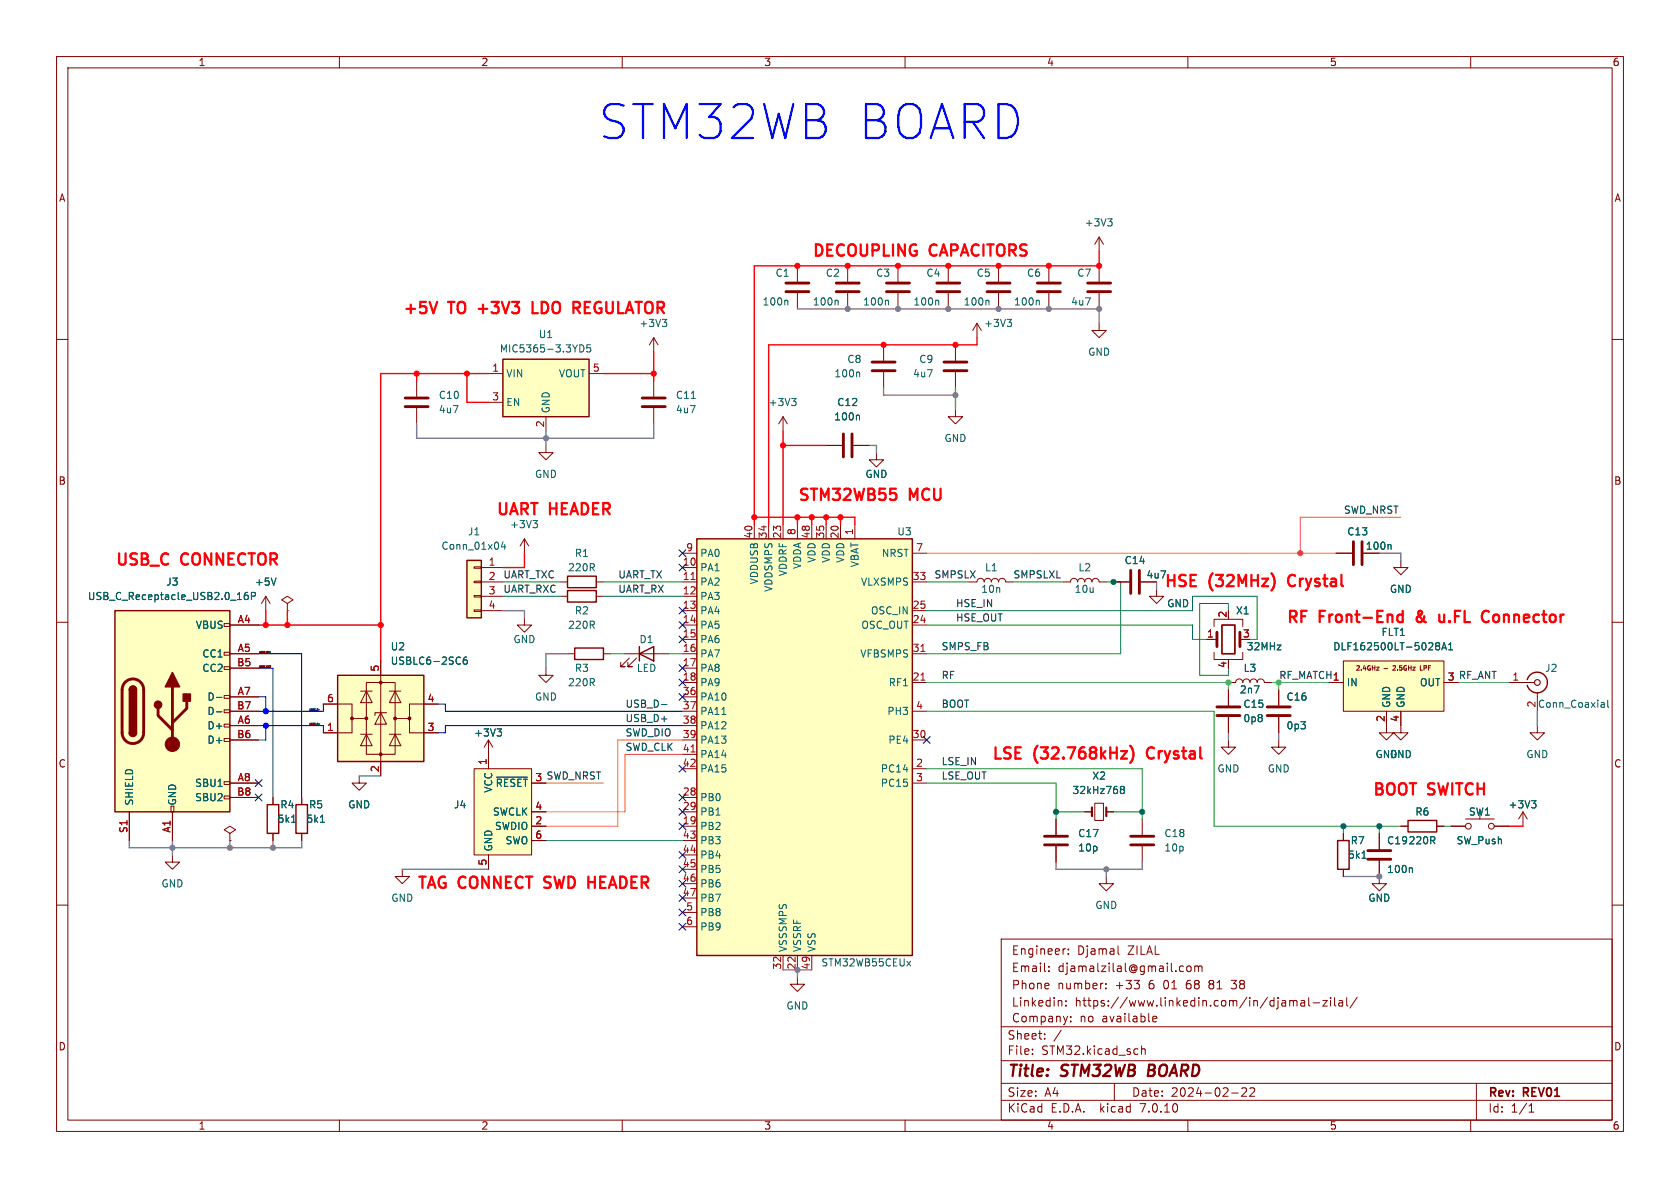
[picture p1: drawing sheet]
<svg xmlns="http://www.w3.org/2000/svg" width="297mm" height="210mm" viewBox="0 0 297 210" stroke-linecap="round" stroke-linejoin="round" font-family="sans-serif">
<g fill="none" stroke="#840000" stroke-width=".18">
<path d="M10 10h277v190h-277zM12 12h273v186h-273zM60 10v2M110 10v2M160 10v2M210 10v2M260 10v2M10 60h2M115.6 59.7l-.8 1.3M115.6 59.7v2.5M115.6 59.7l.7 1.3M141 47v2.8"/>
<path d="M141 51.8v2.8M149.9 47v2.8M149.9 51.8v2.8M158.7 47v2.8M158.7 51.8v2.8M167.6 47v2.8M167.6 51.8v2.8M172.7 57.2l.8 1.2M172.7 57.2v2.5M172.7 57.2l-.7 1.2M176.5 47v2.8M176.5 51.8v2.8"/>
<path d="M185.4 47v2.8M185.4 51.8v2.8M194.3 57.2v1.2h-1.3l1.3 1.3 1.3-1.3h-1.3M194.3 41.9v2.6M194.3 47v2.8M194.3 51.8v2.8M194.3 41.9l.8 1.3M194.3 41.9l-.8 1.3M285 60h2M73.7 67.3v2.8M73.7 72.1v2.8M86.4 66h2.5"/>
<path d="M86.4 71.1h2.5M96.5 78.7v1.3h1.3l-1.3 1.3-1.3-1.3h1.3M96.5 73.7v2.5M104.1 66h2.6M115.6 67.3v2.8M115.6 72.1v2.8M138.4 73.7l-.7 1.2M138.4 73.7v2.5M138.4 73.7l.8 1.2M146 78.7h2.8M150.9 78.7h2.8M156.2 61v2.8"/>
<path d="M156.2 65.8v2.8M168.9 72.4v1.3h-1.3l1.3 1.2 1.3-1.2h-1.3M168.9 61v2.8M168.9 65.8v2.8M92.7 95.3l-.8 1.2M92.7 95.3v2.5M92.7 95.3l.8 1.2M120.6 97.8h2.6M133.3 92.7v2.6M135.9 92.7v2.6M138.4 92.7v2.6M141 92.7v2.6"/>
<path d="M143.5 92.7v2.6M146 92.7v2.6M148.6 92.7v2.6M151.1 92.7v2.6M154.9 80v1.3h1.3l-1.3 1.3-1.2-1.3h1.2M161.3 97.8h2.5M236.2 97.8h2.8M247.6 99.1v1.2h1.3l-1.3 1.3-1.2-1.3h1.2M10 110h2M39.6 117.9h1v.5h-1zM39.6 115.3h1v.5h-1zM39.6 110.2h1v.5h-1z"/>
<path d="M40.6 110.5h5.1M40.6 115.6h5.1M40.6 118.1h5.1M47 105.4l-.8 1.3M47 105.4v2.6M47 105.4l.8 1.3M50.8 106.7l1-.7-1-.6-1 .6 1 .7v1.3M50.8 108h.1M67.3 116.8v20.4M83.8 107.8h1.3v.3h-1.3zM83.8 105.3h1.3v.2h-1.3zM83.8 102.7h1.3v.3h-1.3z"/>
<path d="M83.8 100.2h1.3v.3h-1.3zM85.1 105.4h3.8M85.1 102.9h3.8M85.1 100.3h3.8M85.1 108h3.8M92.7 109.2v1.3h1.3l-1.3 1.3-1.3-1.3h1.3M96.5 118.1v1.3h1.3l-1.3 1.3-1.3-1.3h1.3M99.1 105.4h1.2M99.1 102.9h1.2M100.3 115.6h1.3M105.4 105.4h1.3M105.4 102.9h1.3"/>
<path d="M106.7 115.6h1.2M110.5 115.6h7.6M111.3 116.3l-1.6 1.6h.8h-.8v-.8M112.5 116.3l-1.5 1.6h.8h-.8v-.8M120.6 105.4h2.6M120.6 102.9h2.6M120.6 100.3h2.6M120.6 108h2.6M120.6 113h2.6M120.6 110.5h2.6M120.6 115.6h2.6M120.6 118.1h2.6"/>
<path d="M161.3 102.9h2.5M161.3 108h2.5M161.3 110.5h2.5M161.3 115.6h2.5M172.7 102.9a.64 .64 0 0 1 .7-.7 .64 .64 0 0 1 .6 .7 .64 .64 0 0 1 .6-.7 .64 .64 0 0 1 .7 .7 .64 .64 0 0 1 .6-.7 .64 .64 0 0 1 .6 .7 .64 .64 0 0 1 .7-.7 .64 .64 0 0 1 .6 .7h1.3M188 102.9h1.2a.64 .64 0 0 1 .7-.7 .64 .64 0 0 1 .6 .7 .64 .64 0 0 1 .6-.7 .64 .64 0 0 1 .7 .7 .64 .64 0 0 1 .6-.7 .64 .64 0 0 1 .6 .7 .64 .64 0 0 1 .7-.7 .64 .64 0 0 1 .6 .7h1.3M196.8 102.9h2.8M201.7 102.9h2.8M204.5 104.1v1.3h1.2l-1.2 1.3-1.3-1.3h1.3M213.4 113h1.7M214.6 115.3v1.3h5.1v-1.3M214.6 110.7v-1.2h5.1v1.2"/>
<path d="M217.2 116.6v.2M237.5 116.8h17.8v8.9h-17.8zM243.4 117.9h.4l-.4 .6h.4M251.1 117.7v.8h.4M285 110h2M39.6 138.2h1v.5h-1zM39.6 130.6h1v.5h-1zM39.6 128h1v.5h-1zM39.6 125.5h1v.5h-1zM39.6 122.9h1v.5h-1zM40.6 138.4h5.1M40.6 130.8h5.1"/>
<path d="M40.6 123.2h5.1M40.6 125.7h5.1M40.6 128.3h5.1M57.1 124.5h5.1v2.5h2.6M62.2 127v2.5h-5.1M63.5 137.2v1.2h1.3l-1.3 1.3-1.3-1.3h1.3M63.8 129.8h2M63.8 122.2h2M64.8 120.7h5v12.7h-5zM64.8 129.8l1 2h-2zM64.8 122.2l1 2h-2zM67.3 126l1 2h-2z"/>
<path d="M68.3 126h-2v.5M68.8 129.8h2.1M68.8 122.2h2.1M69.8 129.8l1.1 2h-2.1zM69.8 122.2l1.1 2h-2.1zM72.4 127v2.5h5.1M77.5 124.5h-5.1v2.5h-2.6M83.8 135.9h10.2v15.2h-10.2zM86.4 130.8l-.8 1.3M86.4 130.8v5.1M86.4 130.8l.7 1.3M94 138.4h2.5"/>
<path d="M120.6 120.7h2.6M120.6 135.9h2.6M120.6 130.8h2.6M120.6 123.2h2.6M120.6 125.7h2.6M120.6 128.3h2.6M120.6 133.4h2.6M161.3 120.7h2.5M161.3 135.9h2.5M161.3 138.4h2.5M161.3 130.8h2.5M161.3 125.7h2.5"/>
<path d="M217.2 130.8v1.3h1.2l-1.2 1.3-1.3-1.3h1.3M217.2 120.7h1.2a.64 .64 0 0 1 .7-.7 .64 .64 0 0 1 .6 .7 .64 .64 0 0 1 .6-.7 .64 .64 0 0 1 .7 .7 .64 .64 0 0 1 .6-.7 .64 .64 0 0 1 .6 .7 .64 .64 0 0 1 .7-.7 .64 .64 0 0 1 .6 .7h1.3M217.2 121.9v2.8M217.2 126.7v2.8M226.1 130.8v1.3h1.2l-1.2 1.3-1.3-1.3h1.3M226.1 121.9v2.8M226.1 126.7v2.8M234.9 120.7h2.6M245.1 125.7v3.8h1.3l-1.3 1.3-1.3-1.3h1.3M247.6 125.7v3.8h1.3l-1.3 1.3-1.2-1.3h1.2M255.3 120.7h2.5M266.7 120.7h4.6"/>
<path d="M271.8 128.3v1.2h1.2l-1.2 1.3-1.3-1.3h1.3M271.8 122.4v3.3M10 160h2M22.9 143.5v5.1M30.2 142.5h.5v1h-.5zM30.5 151.1v1.3h1.2l-1.2 1.3-1.3-1.3h1.3M30.5 143.5v5.1M39.6 140.7h1v.5h-1zM40.6 147.3l1.1-.6-1.1-.6-1 .6 1 .6v1.3M40.6 148.6h.1M40.6 141h5.1M48.3 141v1.2"/>
<path d="M48.3 147.3v1.3M53.3 141v1.2M53.3 147.3v1.3M71.1 153.7v1.2h1.3l-1.3 1.3-1.3-1.3h1.3M86.4 151.1v2.6M94 143.5h2.5M94 146.1h2.5M94 148.6h2.5M120.6 143.5h2.6M120.6 146.1h2.6M120.6 141h2.6M120.6 148.6h2.6"/>
<path d="M120.6 151.1h2.6M120.6 153.7h2.6M120.6 156.2h2.6M120.6 158.8h2.6M186.7 144.8v2.8M186.7 149.6v2.8M191.8 143.5h1.2M193.5 142h1.6v3h-1.6zM195.6 154.9v1.3h1.2l-1.2 1.3-1.3-1.3h1.3M195.6 143.5h1.2M201.9 144.8v2.8M201.9 149.6v2.8"/>
<path d="M237.5 147.3v1.3M237.5 153.7v1.2M243.8 152.1v4.1h1.3l-1.3 1.3-1.2-1.3h1.2M243.8 147.3v2.8M247.6 146.1h1.3M254 146.1h1.3M256.5 146.1h2.6M259.1 144.8h5.1M264.2 146.1h2.5M269.2 143.5l-.7 1.3M269.2 143.5v2.6M269.2 143.5l.8 1.3"/>
<path d="M285 160h2M120.6 161.3h2.6M120.6 163.8h2.6M138.4 168.9v2.6M141 172.7v1.3h1.2l-1.2 1.3-1.3-1.3h1.3M141 168.9v2.6M143.5 168.9v2.6M177 166h108v32h-108zM185.4 171.6v.2M185.4 170.8v.2M187.7 176.9v1M188.2 167.7h.2"/>
<path d="M188.4 177.7v.2M188.4 176.9v.2M188.9 168.6v.1M188.9 167.8v.1M189.3 179.7v.2M195.5 174.7v.1M195.5 173.9v.1M197.7 167.2v1.3l.2 .2M200.5 173.3h.9l-.5 .6M201.4 174v.7M208.8 170.8h.4M209.2 171.7l-.4 .1"/>
<path d="M209.9 170.9l.2-.1 .4 .1 .1 .6-.2 .2-.3 .1-.2-.2zM211.2 170.9l.5-.1 .2 .2M211.2 170.8v1M211.9 171l.2-.2h.3l.1 1M211.9 171v.8M217.7 173.3h.9M217.7 174.7l.2 .1M228 176.9v1M228 177l.4-.1 .3 .2M228.7 177.1l.2-.2h.3l.1 1M228.7 177.1v.8M230 176.9h.6l.1 1"/>
<path d="M230.7 177.2l-.5 .1a.29 .29 0 0 0-.3 .3 .29 .29 0 0 0 .3 .3l.5-.1M231.4 176.4v1.2l.2 .3M232.2 177.3h1.1M233.9 176.9h.8l-.8 1h.8M235.2 176.4v.1M235.2 176.9v1M235.9 176.4v1.2l.3 .3M236.7 176.9h.6l.1 1M237.4 177.2l-.5 .1a.29 .29 0 0 0-.3 .3 .29 .29 0 0 0 .3 .3l.5-.1M238.1 176.4v1.2l.2 .3M239.9 176.3l-1.2 1.9M60 198v2"/>
<path d="M110 198v2M160 198v2M177 194.5h108M177 191.5h108M177 187.5h108M177 181.5h108M182.5 186.3v.1M182.5 185.5v.1M184.7 183.6v.1M184.7 182.8v.1M187.6 182.1l-1.3 2M189.3 180.5v.1"/>
<path d="M197 191.5v3M201.8 184.9v1.5M201.8 185.5l.2-.1 .4 .1 .1 .9M203.8 180.1l.7-.1-.1-.3-.4-.1-.2 .3 .1 .7h.5M210 198v2M217.7 193.2h1.2M219.5 192.4l.6-.1 .2 .1 .1 .3-.9 1.1h.9M221 192.4l.5-.1 .2 .1 .1 .3-.9 1.1h.9M260 198v2M261 191.5v6.5M270.3 196.6h.9M270.3 195.5l.4-.4v1.5"/>
<circle cx="259.6" cy="146.1" r=".51"/>
<circle cx="263.7" cy="146.1" r=".51"/>
</g>
<path d="M203.2 188.2l-.3 2h.8" fill="none" stroke="#840000" stroke-width=".4"/>
<g fill="none" stroke="#840000" stroke-width=".25">
<path d="M88.9 63.5h15.2v10.2h-15.2zM82.5 99.1h2.6v10.1h-2.6zM123.2 95.3h38.1v73.6h-38.1zM20.3 108h20.3v35.5h-20.3zM59.7 119.4h15.2v15.2h-15.2zM100.3 104.4h5.1v2h-5.1zM100.3 101.9h5.1v2h-5.1zM101.6 114.6h5.1v2h-5.1zM113 115.6l2.6-1.3v2.5zM113 114.3v2.5M22.9 129.5a.64 .64 0 0 0 .6 .7 .64 .64 0 0 0 .6-.7M22.9 121.9a.64 .64 0 0 1 .6-.6 .64 .64 0 0 1 .6 .6"/>
<path d="M270 120.1a1.81 1.81 0 0 1 2.8-.9 1.81 1.81 0 0 1 0 2.9 1.81 1.81 0 0 1-2.8-.9M47.2 142.2h2.1v5.1h-2.1zM52.3 142.2h2.1v5.1h-2.1zM236.5 148.6h2v5.1h-2zM248.9 145h5.1v2.1h-5.1z"/>
</g>
<circle cx="271.8" cy="120.7" r=".51" fill="none" stroke="#840000" stroke-width=".2"/>
<g fill="none" stroke="#006464" stroke-width=".18">
<path d="M195.8 38.7h.8l-.4 .5M196.4 39.2l.2 .2v.3l-.2 .2M117.6 56.9l.3 .3v.3l-.3 .2M117.9 56.5l-.5 .4M139.1 53.1l.2 .2v.6M148 53.1l.2 .2v.6M156.9 53.1l.2 .2v.6M165.8 53.1l.2 .2v.6M174.7 53.1l.1 .2v.6M178 56.5h.8l-.4 .4M178.6 56.9l.2 .3v.3l-.2 .2M183.6 53.1l.1 .2v.6"/>
<path d="M102.5 61a.64 .64 0 0 1 .7 .6 .64 .64 0 0 1-.7 .6zM104.4 61h-.6l-.1 .6 .2-.2 .4 .1 .1 .2v.4l-.2 .1-.5-.1M122.2 70.4h.7M139.9 70.4h.8l-.4 .5M140.5 70.9l.2 .3v.3l-.2 .2M151.8 73.4l.1 .2v.6M151.8 65.8l.2 .2v.6M88.9 95.8l-.3 .9h.8M89.2 96.3v.8M94.8 92.5l.2 .2v.3l-.2 .3M95 92l-.4 .5M245.7 96.3l.2 .1v.7"/>
<path d="M43.8 104.7l-.4 .1a.86 .86 0 0 0 0 1.2l.4-.1 .1-.5-.2-.2-.4 .1-.1 .1M44.4 105.4l.7-.1 .1-.2-.1-.3-.7-.1v1.3M48.8 102.2l-.4 1.2M82.5 116.1l-.4 .1a.85 .85 0 0 0 0 1.2l.5-.1v-.4l-.2-.3-.4 .1-.1 .2M253.8 114l.2 .2M253.8 113.7l.2-.1 .5 .1v.2l-.2 .3M254 114.2h.3M254 114.2l-.2 .1M254.3 114.2l.2 .2v.4l-.2 .1-.5-.1M254.9 114.9l.4-1.3 .4 1.3M255 114.5h.6M256.1 114.9h.7"/>
<path d="M256.1 114l.3-.4v1.3M38.3 123.3h.9M38.3 125.8h.9M87.8 137.4h5.4M87.9 128.8h.8l-.5 .5M88.4 129.3l.3 .3v.3l-.3 .2M127.6 126.3h.7M198.3 139.6l-.2-.3 .2-.3h.2l.3 .3-.3 .3M198.3 139.6l-.2 .2v.4l.2 .1 .4-.1 .1-.2v-.2l-.3-.2M198.3 139.6h.2M283.2 124.2h.2l.2 .2v.6M283.6 125h-.4"/>
<path d="M283.6 124.5l-.4 .1M284.2 123.8v1.1l.2 .1M51.6 145.4h.7M56.6 145.4h.8M240.8 151.7h.7M249.5 153.4l.2 .2v.6M270.8 141.5h.7l-.4 .5M271.3 142l.2 .3v.3l-.2 .2M160.3 169.9l.7 .9M161 169.9l-.7 .9"/>
</g>
<g fill="#ffffc2" stroke="#ffffc2" stroke-width=".18">
<path d="M59.7 119.4h15.2v15.2h-15.2z"/>
<path d="M82.5 99.1h2.6v10.1h-2.6z"/>
<path d="M88.9 63.5h15.2v10.2h-15.2z"/>
<path d="M237.5 116.8h17.8v8.9h-17.8z"/>
<path d="M123.2 95.3h38.1v73.6h-38.1z"/>
<path d="M20.3 108h20.3v35.5h-20.3z"/>
<path d="M83.8 135.9h10.2v15.2h-10.2z"/>
</g>
<g fill="#840000" stroke="#840000" stroke-width=".18">
<circle cx="62.2" cy="127" r=".25"/>
<circle cx="64.8" cy="127" r=".25"/>
<circle cx="67.3" cy="133.3" r=".25"/>
<circle cx="67.3" cy="120.6" r=".25"/>
<circle cx="69.8" cy="127" r=".25"/>
<circle cx="72.4" cy="127" r=".25"/>
<circle cx="30.5" cy="131.6" r="1.27"/>
</g>
<g fill="none" stroke="#840000" stroke-width=".51">
<path d="M138.9 51.6h4.1M138.9 50h4.1M147.8 51.6h4.1M147.8 50h4.1M156.7 51.6h4.1M156.7 50h4.1M165.6 51.6h4.1M165.6 50h4.1M174.5 51.6h4.1M174.5 50h4.1M183.4 51.6h4.1M183.4 50h4.1"/>
<path d="M192.3 51.6h4M192.3 50h4M71.6 71.9h4.1M71.6 70.4h4.1M113.5 71.9h4.1M113.5 70.4h4.1M149.1 76.7v4.1M150.6 76.7v4.1M154.2 65.5h4M154.2 64h4M166.9 65.5h4M166.9 64h4"/>
<path d="M239.3 95.8v4M240.8 95.8v4M199.9 100.8v4.1M201.4 100.8v4.1M215.1 111.8v2.5M219.2 111.8v2.5M22.2 120.6a1.91 1.91 0 0 1 2-.4 1.91 1.91 0 0 1 1.2 1.7v7.6a1.91 1.91 0 0 1-1.9 1.9 1.91 1.91 0 0 1-1.9-1.9v-7.7l.2-.7zM27.9 125.2v1.3l2.6 2.5M30.5 121.4v10.2M33 124v1.2l-2.5 2.6M215.1 126.5h4.1M215.1 125h4.1"/>
<path d="M224 126.5h4.1M224 125h4.1M184.7 149.4h4M184.7 147.8h4M199.9 149.4h4.1M199.9 147.8h4.1M241.8 151.9h4.1M241.8 150.4h4.1"/>
</g>
<path d="M193 142.7v1.6M195.6 142.7v1.6" fill="none" stroke="#840000" stroke-width=".38"/>
<path d="M216 110.5h2.3v5.1h-2.3z" fill="none" stroke="#840000" stroke-width=".3"/>
<path d="M122.2 102.5h.7M162.8 115.2h.7M122.2 132.9h.7M162.8 120.2h.7" fill="none" stroke="#a90000" stroke-width=".18"/>
<g fill="#840000" stroke="#840000" stroke-width=".25">
<path d="M22.9 129.5h1.2a.64 .64 0 0 1-.6 .7 .64 .64 0 0 1-.6-.7z"/>
<path d="M22.9 121.9h1.2v7.6h-1.2z"/>
<path d="M23 121.5a.64 .64 0 0 1 .7-.2 .64 .64 0 0 1 .4 .6h-1.2z"/>
<path d="M30.5 118.9l1.2 2.5h-2.5z"/>
<path d="M32.4 122.7h1.3v1.3h-1.3z"/>
<circle cx="27.9" cy="124.6" r=".63"/>
</g>
<path d="M47.7 118h.2M47.7 115.4h.2M47.8 117.7h.1M47.9 117.7v.1M47.9 117.8h-.1M56.3 125.5h.2M56.3 128h.2M116.9 124.5h1" fill="none" stroke="#0f0f0f" stroke-width=".18"/>
<g fill="none" stroke="#ff0008" stroke-width=".4">
<path d="M77.3 53.4l-.7 2M94.1 53.4v2h1M227.9 101.9a1.39 1.39 0 0 0 0 1.4M247.4 108.6l.6 .1M248 108v2M248 109.9l-.6 .1M250.5 109.1v.2v.5M254.4 108.6l.1 1.3a.54 .54 0 0 0 .8-.1M255.3 108.6v1.4M262.8 108l.4 .2M263.2 109.8l-.4 .2M198.2 132.8h1l-1 1.3h1"/>
<path d="M199.8 131.8a2.29 2.29 0 0 1 0 3.1M203 132.4a1.39 1.39 0 0 0 0 1.4M96.2 156.9l.3 .1M96.3 155.2l-.1 .1 .1 .4M104 155.9h1.2"/>
</g>
<g fill="none" stroke="#009600" stroke-width=".18">
<path d="M88.9 105.4h10.2M88.9 102.9h10.2M106.7 105.4h13.9M106.7 102.9h13.9M107.9 115.6h2.6M118.1 115.6h2.5M163.8 110.5h47v2.5h2.6M163.8 108h47v-2.6h11.4v7.6h-1.2M163.8 102.9h7.6M179.1 102.9h8.9M195.6 102.9h2.5v12.7h-34.3M217.2 108v-1.3h-5.1v12.7h5.1v-1.3"/>
<path d="M163.8 138.4h22.9v6.4M163.8 135.9h38.1v8.9M163.8 125.7h50.8v20.4h33M96.5 148.6h24.1M186.7 143.5h5.1M196.8 143.5h5.1M237.5 146.1v1.2M243.8 146.1v1.2M255.3 146.1h1.2"/>
</g>
<g fill="none" stroke="#ff000a" stroke-width=".25">
<path d="M172.7 59.7v1.3h-36.8v31.7M194.3 44.5v2.5h-61v45.7M73.7 66v1.3M82.5 66v5.1h3.9M86.4 66h-19.1v50.8M106.7 66h8.9M115.6 62.2v5.1M138.4 76.2v16.5M138.4 78.7h7.6M92.7 97.8v2.5h-3.8M133.3 91.4h17.8v1.3M141 91.4v1.3"/>
<path d="M143.5 91.4v1.3M146 91.4v1.3M148.6 91.4v1.3M45.7 110.5h21.6M47 108v2.5M50.8 108v2.5M266.7 146.1h2.5"/>
</g>
<g fill="none" stroke="#808080" stroke-width=".25">
<path d="M141 54.6h53.3v2.6M73.7 74.9v2.6h41.9v-2.6M96.5 76.2v2.5M153.7 78.7h1.2v1.3M156.2 68.6v1.3h12.7M168.9 68.6v3.8M243.8 97.8h3.8v1.3M88.9 108h3.8v1.2M100.3 115.6h-3.8v2.5M204.5 102.9v1.2M63.5 137.2h3.8M217.2 129.5v1.3"/>
<path d="M226.1 129.5v1.3M271.8 125.7v2.6M22.9 148.6v1.3h30.4v-1.3M30.5 148.6v2.5M40.6 148.6v1.3M48.3 148.6v1.3M71.1 153.7h15.3M186.7 152.4v1.3h15.2v-1.3M195.6 153.7v1.2M237.5 154.9h6.3M138.4 171.5h5.1M141 171.5v1.2"/>
</g>
<path d="M163.8 120.7h53.4v1.2M224.8 120.7h10.1M226.1 120.7v1.2M257.8 120.7h8.9" fill="none" stroke="#00ff29" stroke-width=".18"/>
<path d="M163.8 97.8h72.4M247.6 91.4h-17.7v6.4M96.5 138.4h10.2M120.6 130.8h-11.4v15.3h-12.7M120.6 133.4h-10.1v10.1h-14" fill="none" stroke="#ff8100" stroke-width=".18"/>
<path d="M45.7 118.1h2.6v22.9M45.7 115.6h7.6v25.4M45.7 128.3h11.4v1.2M45.7 123.2h1.3v2.5M47 128.3v2.5h-1.3M57.1 124.5v1.2h-11.4M77.5 124.5h1.2v1.2h41.9M120.6 128.3h-41.9v1.2h-1.2" fill="none" stroke="#0102ff" stroke-width=".18"/>
<g fill="none" stroke="#000084" stroke-width=".18">
<path d="M120 97.2l1.3 1.2M120 99.7l1.3 1.2M121.3 97.2l-1.3 1.2M121.3 99.7l-1.3 1.2M120 112.4l1.3 1.2M120 109.9l1.3 1.2M120 117.5l1.3 1.2M120 107.3l1.3 1.3M121.3 112.4l-1.3 1.2M121.3 109.9l-1.3 1.2M121.3 117.5l-1.3 1.2M121.3 107.3l-1.3 1.3"/>
<path d="M45.1 137.8l1.2 1.2M46.3 137.8l-1.2 1.2M120 120l1.3 1.3M120 135.3l1.3 1.2M120 122.6l1.3 1.2M121.3 120l-1.3 1.3M121.3 135.3l-1.3 1.2M121.3 122.6l-1.3 1.2M163.2 130.2l1.2 1.2M164.4 130.2l-1.2 1.2M45.1 140.4l1.2 1.2M46.3 140.4l-1.2 1.2"/>
<path d="M120 140.4l1.3 1.2M120 142.9l1.3 1.2M120 145.4l1.3 1.3M120 158.1l1.3 1.3M120 150.5l1.3 1.2M120 153.1l1.3 1.2M120 155.6l1.3 1.2M121.3 140.4l-1.3 1.2M121.3 142.9l-1.3 1.2M121.3 145.4l-1.3 1.3M121.3 158.1l-1.3 1.3M121.3 150.5l-1.3 1.2"/>
<path d="M121.3 153.1l-1.3 1.2M121.3 155.6l-1.3 1.2M120 160.7l1.3 1.2M120 163.2l1.3 1.2M121.3 160.7l-1.3 1.2M121.3 163.2l-1.3 1.2"/>
</g>
<g fill="#ff000a" stroke="#ff000a" stroke-width=".18">
<circle cx="138.4" cy="78.7" r=".46"/>
<circle cx="143.5" cy="91.4" r=".46"/>
<circle cx="168.9" cy="61" r=".46"/>
<circle cx="158.7" cy="47" r=".46"/>
<circle cx="149.9" cy="47" r=".46"/>
<circle cx="141" cy="47" r=".46"/>
<circle cx="185.4" cy="47" r=".46"/>
<circle cx="156.2" cy="61" r=".46"/>
<circle cx="194.3" cy="47" r=".46"/>
<circle cx="176.5" cy="47" r=".46"/>
<circle cx="167.6" cy="47" r=".46"/>
<circle cx="148.6" cy="91.4" r=".46"/>
<circle cx="146" cy="91.4" r=".46"/>
<circle cx="133.3" cy="91.4" r=".46"/>
<circle cx="141" cy="91.4" r=".46"/>
<circle cx="47" cy="110.5" r=".46"/>
<circle cx="67.3" cy="110.5" r=".46"/>
<circle cx="115.6" cy="66" r=".46"/>
<circle cx="82.5" cy="66" r=".46"/>
<circle cx="73.7" cy="66" r=".46"/>
<circle cx="50.8" cy="110.5" r=".46"/>
</g>
<g fill="#009600" stroke="#009600" stroke-width=".18">
<circle cx="196.8" cy="102.9" r=".46"/>
<circle cx="201.9" cy="143.5" r=".46"/>
<circle cx="186.7" cy="143.5" r=".46"/>
<circle cx="243.8" cy="146.1" r=".46"/>
<circle cx="237.5" cy="146.1" r=".46"/>
</g>
<g fill="#808080" stroke="#808080" stroke-width=".18">
<circle cx="195.6" cy="153.7" r=".46"/>
<circle cx="168.9" cy="69.9" r=".46"/>
<circle cx="194.3" cy="54.6" r=".46"/>
<circle cx="185.4" cy="54.6" r=".46"/>
<circle cx="158.7" cy="54.6" r=".46"/>
<circle cx="149.9" cy="54.6" r=".46"/>
<circle cx="167.6" cy="54.6" r=".46"/>
<circle cx="176.5" cy="54.6" r=".46"/>
<circle cx="243.8" cy="154.9" r=".46"/>
<circle cx="141" cy="171.5" r=".46"/>
<circle cx="96.5" cy="77.5" r=".46"/>
<circle cx="48.3" cy="149.9" r=".46"/>
<circle cx="40.6" cy="149.9" r=".46"/>
<circle cx="30.5" cy="149.9" r=".46"/>
</g>
<g fill="#00ff29" stroke="#00ff29" stroke-width=".18">
<circle cx="217.2" cy="120.7" r=".46"/>
<circle cx="226.1" cy="120.7" r=".46"/>
</g>
<circle cx="229.9" cy="97.8" r=".46" fill="#ff8100" stroke="#ff8100" stroke-width=".18"/>
<g fill="#0102ff" stroke="#0102ff" stroke-width=".18">
<circle cx="47" cy="128.3" r=".46"/>
<circle cx="47" cy="125.7" r=".46"/>
</g>
<text font-size="8.4" fill="#0007ff" x="105.4" y="25.2">STM32WB BOARD</text>
<g font-size="2.8" fill="#ff0008">
<text x="143.5" y="45.5">DECOUPLING</text>
<text x="164.5" y="45.5">CAPACITORS</text>
<text x="71.1" y="55.6">+5V</text>
<text x="79.5" y="55.6">TO</text>
<text x="85.5" y="55.6">+3V3</text>
<text x="95.8" y="55.6">LDO</text>
<text x="103.8" y="55.6">REGULATOR</text>
<text x="141" y="88.7">STM32WB55</text>
<text x="160.9" y="88.7">MCU</text>
<text x="87.6" y="91.2">UART HEADER</text>
<text x="20.3" y="100.1">USB_C</text>
<text x="32.2" y="100.1">CONNECTOR</text>
<text x="205.7" y="103.9">HSE</text>
<text x="213.9" y="103.9">(32MHz)</text>
<text x="228.7" y="103.9">Crystal</text>
<text x="227.3" y="110.2">RF</text>
<text x="233.4" y="110.2">Front-End</text>
<text x="251.3" y="110.2">&amp;</text>
<text x="256.1" y="110.2">u.FL</text>
<text x="264.5" y="110.2">Connector</text>
<text x="175.3" y="134.4">LSE</text>
<text x="182.9" y="134.4">(32.768kHz)</text>
<text x="203.7" y="134.4">Crystal</text>
<text x="242.6" y="140.7">BOOT</text>
<text x="252.6" y="140.7">SWITCH</text>
<text x="73.7" y="157.2">TAG CONNECT</text>
<text x="97.2" y="157.2">SWD</text>
<text x="105.7" y="157.2">HEADER</text>
</g>
<g font-size="2.8" fill="#840000">
<text x="178" y="190.9">Title:</text>
<text x="187.7" y="190.9">STM32WB</text>
<text x="203.8" y="190.9">BOARD</text>
</g>
<g font-size="2.1" fill="#840000">
<text x="178.8" y="169">Engineer:</text>
<text x="178.8" y="172">Email:</text>
<text x="187" y="172">djamalzilal@gmail.com</text>
<text x="190.4" y="169">Djamal</text>
<text x="199.4" y="169">ZILAL</text>
<text x="178.8" y="175.1">Phone</text>
<text x="178.8" y="178.1">Linkedin:</text>
<text x="186.9" y="175.1">number:</text>
<text x="190" y="178.1">https://www.linkedin.com/in/djamal-zilal/</text>
<text x="197.2" y="175.1">+33</text>
<text x="203.2" y="175.1">6</text>
<text x="206" y="175.1">01</text>
<text x="210.1" y="175.1">68</text>
<text x="214.3" y="175.1">81</text>
<text x="218.4" y="175.1">38</text>
<text x="178" y="184">Sheet:</text>
<text x="178.8" y="180.9">Company:</text>
<text x="190.9" y="180.9">no</text>
<text x="194.9" y="180.9">available</text>
<text x="178" y="186.7">File:</text>
<text x="184.1" y="186.7">STM32.kicad_sch</text>
<text x="178" y="196.9">KiCad</text>
<text x="178" y="194.1">Size:</text>
<text x="184.7" y="194.1">A4</text>
<text x="185.7" y="196.9">E.D.A.</text>
<text x="194.6" y="196.9">kicad</text>
<text x="200" y="194.1">Date:</text>
<text x="201.8" y="196.9">7.0.10</text>
<text x="207" y="194.1">2024-02-22</text>
<text x="263" y="194.3">Rev:</text>
<text x="263" y="196.9">Id:</text>
<text x="267.1" y="196.9">1/1</text>
<text x="269.4" y="194.3">REV01</text>
</g>
<g font-size="1.8" fill="#840000">
<text x="35" y="11.9">1</text>
<text x="85" y="11.9">2</text>
<text x="135" y="11.9">3</text>
<text x="185" y="11.9">4</text>
<text x="235" y="11.9">5</text>
<text x="285" y="11.9">6</text>
<text x="10.3" y="35.9">A</text>
<text x="285.3" y="35.9">A</text>
<text x="10.3" y="85.9">B</text>
<text x="285.3" y="85.9">B</text>
<text x="241.3" y="97.4">100n</text>
<text x="10.3" y="135.9">C</text>
<text x="285.3" y="135.9">C</text>
<text x="10.3" y="185.9">D</text>
<text x="285.3" y="185.9">D</text>
<text x="35" y="199.9">1</text>
<text x="85" y="199.9">2</text>
<text x="135" y="199.9">3</text>
<text x="185" y="199.9">4</text>
<text x="235" y="199.9">5</text>
<text x="285" y="199.9">6</text>
</g>
<g font-size="1.8" fill="#006464">
<text x="191.7" y="40.2">+3V3</text>
<text x="137" y="49.1">C1</text>
<text x="145.9" y="49.1">C2</text>
<text x="154.8" y="49.1">C3</text>
<text x="163.7" y="49.1">C4</text>
<text x="172.6" y="49.1">C5</text>
<text x="181.5" y="49.1">C6</text>
<text x="190.3" y="49.1">C7</text>
<text x="95.1" y="60">U1</text>
<text x="112.9" y="58">+3V3</text>
<text x="134.7" y="54.2">100n</text>
<text x="143.6" y="54.2">100n</text>
<text x="152.5" y="54.2">100n</text>
<text x="161.4" y="54.2">100n</text>
<text x="170.3" y="54.2">100n</text>
<text x="173.9" y="58">+3V3</text>
<text x="179.2" y="54.2">100n</text>
<text x="189.3" y="54.2">4u7</text>
<text x="88.3" y="62.5">MIC5365-3.3YD5</text>
<text x="149.7" y="64.4">C8</text>
<text x="162.4" y="64.4">C9</text>
<text x="192.3" y="63.1">GND</text>
<text x="77.5" y="70.7">C10</text>
<text x="89.4" y="66.9">VIN</text>
<text x="89.4" y="72">EN</text>
<text x="98.7" y="66.9">VOUT</text>
<text x="119.4" y="70.7">C11</text>
<text x="135.8" y="72">+3V3</text>
<text x="147.4" y="66.9">100n</text>
<text x="147.9" y="72">C12</text>
<text x="161.3" y="66.9">4u7</text>
<text x="77.5" y="73.3">4u7</text>
<text x="97.4" y="73.2" transform="rotate(-90 97.4 73.2)">GND</text>
<text x="119.4" y="73.3">4u7</text>
<text x="147.4" y="74.5">100n</text>
<text x="166.9" y="78.3">GND</text>
<text x="94.5" y="84.7">GND</text>
<text x="152.9" y="84.7">GND</text>
<text x="82.6" y="94.8">J1</text>
<text x="90.1" y="93.6">+3V3</text>
<text x="158.5" y="94.8">U3</text>
<text x="238.1" y="94.8">C13</text>
<text x="77.9" y="97.4">Conn_01x04</text>
<text x="100.3" y="101.2">220R</text>
<text x="101.5" y="98.7">R1</text>
<text x="123.7" y="101.2">PA1</text>
<text x="123.7" y="98.7">PA0</text>
<text x="139.3" y="101.9" transform="rotate(-90 139.3 101.9)">VDDRF</text>
<text x="141.8" y="100.7" transform="rotate(-90 141.8 100.7)">VDDA</text>
<text x="144.4" y="99.6" transform="rotate(-90 144.4 99.6)">VDD</text>
<text x="146.9" y="99.6" transform="rotate(-90 146.9 99.6)">VDD</text>
<text x="149.5" y="99.6" transform="rotate(-90 149.5 99.6)">VDD</text>
<text x="152" y="100.4" transform="rotate(-90 152 100.4)">VBAT</text>
<text x="155.8" y="98.7">NRST</text>
<text x="174" y="101.2">L1</text>
<text x="190.5" y="101.2">L2</text>
<text x="198.7" y="99.9">C14</text>
<text x="15.4" y="106.3">USB_C_Receptacle_USB2.0_16P</text>
<text x="29.3" y="103.7">J3</text>
<text x="45" y="103.7">+5V</text>
<text x="123.7" y="103.7">PA2</text>
<text x="123.7" y="106.3">PA3</text>
<text x="134.2" y="103.4" transform="rotate(-90 134.2 103.4)">VDDUSB</text>
<text x="136.8" y="104.7" transform="rotate(-90 136.8 104.7)">VDDSMPS</text>
<text x="152.1" y="103.7">VLXSMPS</text>
<text x="173.4" y="105">10n</text>
<text x="189.9" y="105">10u</text>
<text x="202.6" y="102.5">4u7</text>
<text x="206.2" y="107.5">GND</text>
<text x="245.6" y="105">GND</text>
<text x="34.5" y="111.4">VBUS</text>
<text x="90.7" y="113.9">GND</text>
<text x="100.3" y="111.4">220R</text>
<text x="101.5" y="108.8">R2</text>
<text x="113" y="113.9">D1</text>
<text x="123.7" y="108.8">PA4</text>
<text x="123.7" y="111.4">PA5</text>
<text x="123.7" y="113.9">PA6</text>
<text x="152.2" y="111.4">OSC_OUT</text>
<text x="153.9" y="108.8">OSC_IN</text>
<text x="218.4" y="108.8">X1</text>
<text x="244.1" y="112.6">FLT1</text>
<text x="35.7" y="116.4">CC1</text>
<text x="35.7" y="119">CC2</text>
<text x="69" y="115.2">U2</text>
<text x="69" y="117.7">USBLC6-2SC6</text>
<text x="101.5" y="119">R3</text>
<text x="112.5" y="119">LED</text>
<text x="123.7" y="116.4">PA7</text>
<text x="123.7" y="119">PA8</text>
<text x="152" y="116.4">VFBSMPS</text>
<text x="219.8" y="119">L3</text>
<text x="220.3" y="115.2">32MHz</text>
<text x="235.6" y="115.2">DLF162500LT-5028A1</text>
<text x="273.1" y="119">J2</text>
<text x="36.6" y="124.1">D-</text>
<text x="94.5" y="124.1">GND</text>
<text x="100.3" y="121.5">220R</text>
<text x="123.7" y="121.5">PA9</text>
<text x="123.7" y="124.1">PA10</text>
<text x="157" y="121.5">RF1</text>
<text x="219.1" y="122.8">2n7</text>
<text x="219.7" y="125.3">C15</text>
<text x="227.3" y="124.1">C16</text>
<text x="238" y="121.5">IN</text>
<text x="246" y="125.2" transform="rotate(-90 246 125.2)">GND</text>
<text x="248.5" y="125.2" transform="rotate(-90 248.5 125.2)">GND</text>
<text x="250.9" y="121.5">OUT</text>
<text x="271.5" y="125.2" transform="rotate(-90 271.5 125.2)">2</text>
<text x="271.8" y="125.3">Conn_Coaxial</text>
<text x="36.6" y="129.1">D+</text>
<text x="36.6" y="131.7">D+</text>
<text x="36.6" y="126.6">D-</text>
<text x="83.7" y="130.4">+3V3</text>
<text x="123.7" y="126.6">PA11</text>
<text x="123.7" y="129.1">PA12</text>
<text x="123.7" y="131.7">PA13</text>
<text x="156.8" y="126.6">PH3</text>
<text x="157" y="131.7">PE4</text>
<text x="219.7" y="127.9">0p8</text>
<text x="227.3" y="129.1">0p3</text>
<text x="123.7" y="134.2">PA14</text>
<text x="123.7" y="136.8">PA15</text>
<text x="155.6" y="136.8">PC14</text>
<text x="215.1" y="136.8">GND</text>
<text x="224" y="136.8">GND</text>
<text x="243.1" y="134.2">GND</text>
<text x="245.6" y="134.2">GND</text>
<text x="269.7" y="134.2">GND</text>
<text x="23.7" y="142.5" transform="rotate(-90 23.7 142.5)">SHIELD</text>
<text x="31.3" y="142.5" transform="rotate(-90 31.3 142.5)">GND</text>
<text x="34.4" y="139.3">SBU1</text>
<text x="34.4" y="141.8">SBU2</text>
<text x="49.5" y="143.1">R4</text>
<text x="54.5" y="143.1">R5</text>
<text x="61.5" y="143.1">GND</text>
<text x="80.2" y="143.1">J4</text>
<text x="87.2" y="140.2" transform="rotate(-90 87.2 140.2)">VCC</text>
<text x="87.5" y="139.3">~{RESET}</text>
<text x="123.7" y="141.8">PB0</text>
<text x="155.6" y="139.3">PC15</text>
<text x="189.5" y="140.6">32kHz768</text>
<text x="193" y="138">X2</text>
<text x="266.6" y="143.1">+3V3</text>
<text x="49" y="145.6">5k1</text>
<text x="54.1" y="145.6">5k1</text>
<text x="87" y="144.4">SWCLK</text>
<text x="87.4" y="146.9">SWDIO</text>
<text x="89.3" y="149.5">SWO</text>
<text x="123.7" y="146.9">PB2</text>
<text x="123.7" y="144.4">PB1</text>
<text x="123.7" y="149.5">PB3</text>
<text x="190.5" y="148.2">C17</text>
<text x="205.7" y="148.2">C18</text>
<text x="238.7" y="149.5">R7</text>
<text x="245.1" y="149.5">C19</text>
<text x="248.9" y="149.5">220R</text>
<text x="250.1" y="144.4">R6</text>
<text x="257.4" y="149.5">SW_Push</text>
<text x="259.6" y="144.4">SW1</text>
<text x="87.2" y="150.6" transform="rotate(-90 87.2 150.6)">GND</text>
<text x="123.7" y="152">PB4</text>
<text x="123.7" y="154.5">PB5</text>
<text x="190.5" y="150.7">10p</text>
<text x="205.7" y="150.7">10p</text>
<text x="238.2" y="152">5k1</text>
<text x="245.1" y="154.5">100n</text>
<text x="28.4" y="157.1">GND</text>
<text x="69.1" y="159.6">GND</text>
<text x="123.7" y="157.1">PB6</text>
<text x="123.7" y="159.6">PB7</text>
<text x="193.5" y="160.9">GND</text>
<text x="241.8" y="159.6">GND</text>
<text x="123.7" y="162.2">PB8</text>
<text x="123.7" y="164.7">PB9</text>
<text x="139.3" y="168.4" transform="rotate(-90 139.3 168.4)">VSSSMPS</text>
<text x="141.8" y="168.4" transform="rotate(-90 141.8 168.4)">VSSRF</text>
<text x="144.4" y="168.4" transform="rotate(-90 144.4 168.4)">VSS</text>
<text x="145.1" y="171">STM32WB55CEUx</text>
<text x="138.9" y="178.7">GND</text>
</g>
<g font-size="1.8" fill="#a90000">
<text x="86.9" y="65.8">1</text>
<text x="104.7" y="65.8">5</text>
<text x="86.9" y="70.9">3</text>
<text x="96.3" y="75.6" transform="rotate(-90 96.3 75.6)">2</text>
<text x="133.1" y="95.3" transform="rotate(-90 133.1 95.3)">40</text>
<text x="135.6" y="95.3" transform="rotate(-90 135.6 95.3)">34</text>
<text x="138.2" y="95.3" transform="rotate(-90 138.2 95.3)">23</text>
<text x="140.7" y="94.7" transform="rotate(-90 140.7 94.7)">8</text>
<text x="143.3" y="95.3" transform="rotate(-90 143.3 95.3)">48</text>
<text x="145.8" y="95.3" transform="rotate(-90 145.8 95.3)">35</text>
<text x="148.3" y="95.3" transform="rotate(-90 148.3 95.3)">20</text>
<text x="150.9" y="94.7" transform="rotate(-90 150.9 94.7)">1</text>
<text x="86.3" y="100.1">1</text>
<text x="120.6" y="100.1">10</text>
<text x="121.2" y="97.5">9</text>
<text x="161.9" y="97.5">7</text>
<text x="86.3" y="102.6">2</text>
<text x="86.3" y="105.2">3</text>
<text x="86.3" y="107.7">4</text>
<text x="120.6" y="102.6">11</text>
<text x="120.6" y="105.2">12</text>
<text x="120.6" y="107.7">13</text>
<text x="161.2" y="107.7">25</text>
<text x="161.2" y="102.6">33</text>
<text x="41.9" y="110.2">A4</text>
<text x="120.6" y="110.2">14</text>
<text x="120.6" y="112.8">15</text>
<text x="161.2" y="110.2">24</text>
<text x="213.3" y="112.8">1</text>
<text x="216.9" y="109.3" transform="rotate(-90 216.9 109.3)">2</text>
<text x="219.6" y="112.8">3</text>
<text x="41.8" y="117.9">B5</text>
<text x="41.9" y="115.3">A5</text>
<text x="67.1" y="118.8" transform="rotate(-90 67.1 118.8)">5</text>
<text x="120.6" y="115.3">16</text>
<text x="120.6" y="117.9">17</text>
<text x="161.2" y="115.3">31</text>
<text x="216.9" y="118.2" transform="rotate(-90 216.9 118.2)">4</text>
<text x="41.8" y="125.5">B7</text>
<text x="41.9" y="122.9">A7</text>
<text x="57.7" y="124.2">6</text>
<text x="75.5" y="124.2">4</text>
<text x="120.6" y="120.4">18</text>
<text x="120.6" y="122.9">36</text>
<text x="120.6" y="125.5">37</text>
<text x="161.2" y="120.4">21</text>
<text x="161.9" y="125.5">4</text>
<text x="235.5" y="120.4">1</text>
<text x="255.8" y="120.4">3</text>
<text x="267.3" y="120.4">1</text>
<text x="41.8" y="130.6">B6</text>
<text x="41.9" y="128">A6</text>
<text x="57.7" y="129.3">1</text>
<text x="75.5" y="129.3">3</text>
<text x="120.6" y="128">38</text>
<text x="120.6" y="130.6">39</text>
<text x="161.2" y="130.6">30</text>
<text x="244.9" y="127.7" transform="rotate(-90 244.9 127.7)">2</text>
<text x="247.4" y="127.7" transform="rotate(-90 247.4 127.7)">4</text>
<text x="67.1" y="136.6" transform="rotate(-90 67.1 136.6)">2</text>
<text x="86.1" y="135.3" transform="rotate(-90 86.1 135.3)">1</text>
<text x="120.6" y="133.1">41</text>
<text x="120.6" y="135.6">42</text>
<text x="161.9" y="135.6">2</text>
<text x="41.8" y="140.7">B8</text>
<text x="41.9" y="138.2">A8</text>
<text x="94.5" y="143.3">4</text>
<text x="94.5" y="138.2">3</text>
<text x="120.6" y="140.7">28</text>
<text x="120.6" y="143.3">29</text>
<text x="161.9" y="138.2">3</text>
<text x="22.6" y="147.4" transform="rotate(-90 22.6 147.4)">S1</text>
<text x="30.2" y="147.3" transform="rotate(-90 30.2 147.3)">A1</text>
<text x="94.5" y="145.8">2</text>
<text x="94.5" y="148.3">6</text>
<text x="120.6" y="145.8">19</text>
<text x="120.6" y="148.3">43</text>
<text x="86.1" y="153.1" transform="rotate(-90 86.1 153.1)">5</text>
<text x="120.6" y="150.9">44</text>
<text x="120.6" y="153.4">45</text>
<text x="120.6" y="156">46</text>
<text x="120.6" y="158.5">47</text>
<text x="121.2" y="161">5</text>
<text x="121.2" y="163.6">6</text>
<text x="138.2" y="171.5" transform="rotate(-90 138.2 171.5)">32</text>
<text x="140.7" y="171.5" transform="rotate(-90 140.7 171.5)">22</text>
<text x="143.3" y="171.5" transform="rotate(-90 143.3 171.5)">49</text>
</g>
<g font-size="1.8" fill="#0f0f0f">
<text x="237.5" y="90.9">SWD_NRST</text>
<text x="88.9" y="102.3">UART_TXC</text>
<text x="88.9" y="104.9">UART_RXC</text>
<text x="109.2" y="104.9">UART_RX</text>
<text x="109.2" y="102.3">UART_TX</text>
<text x="165.1" y="102.3">SMPSLX</text>
<text x="168.9" y="107.4">HSE_IN</text>
<text x="179.1" y="102.3">SMPSLXL</text>
<text x="168.9" y="110">HSE_OUT</text>
<text x="166.4" y="115">SMPS_FB</text>
<text x="110.5" y="125.2">USB_D-</text>
<text x="166.4" y="125.2">BOOT</text>
<text x="166.4" y="120.1">RF</text>
<text x="226.1" y="120.1">RF_MATCH1</text>
<text x="255.8" y="120.4">3 RF_ANT</text>
<text x="110.5" y="130.3">SWD_DIO</text>
<text x="110.5" y="127.7">USB_D+</text>
<text x="110.5" y="132.8">SWD_CLK</text>
<text x="166.4" y="135.4">LSE_IN</text>
<text x="166.4" y="137.9">LSE_OUT</text>
<text x="94.5" y="138.2">3 SWD_NRST</text>
</g>
<g font-size="1.1" fill="#840000">
<text x="239.6" y="118.7">2.4GHz</text>
<text x="244.7" y="118.7">-</text>
<text x="246.6" y="118.7">2.5GHz</text>
<text x="251.7" y="118.7">LPF</text>
</g>
<g font-size=".4" fill="#0f0f0f">
<text x="45.7" y="118">USBC_CC2</text>
<text x="45.7" y="115.5">USBC_CC1</text>
<text x="54.6" y="125.6">USBC_D-</text>
<text x="54.6" y="128.2">USBC_D+</text>
</g>
</svg>
